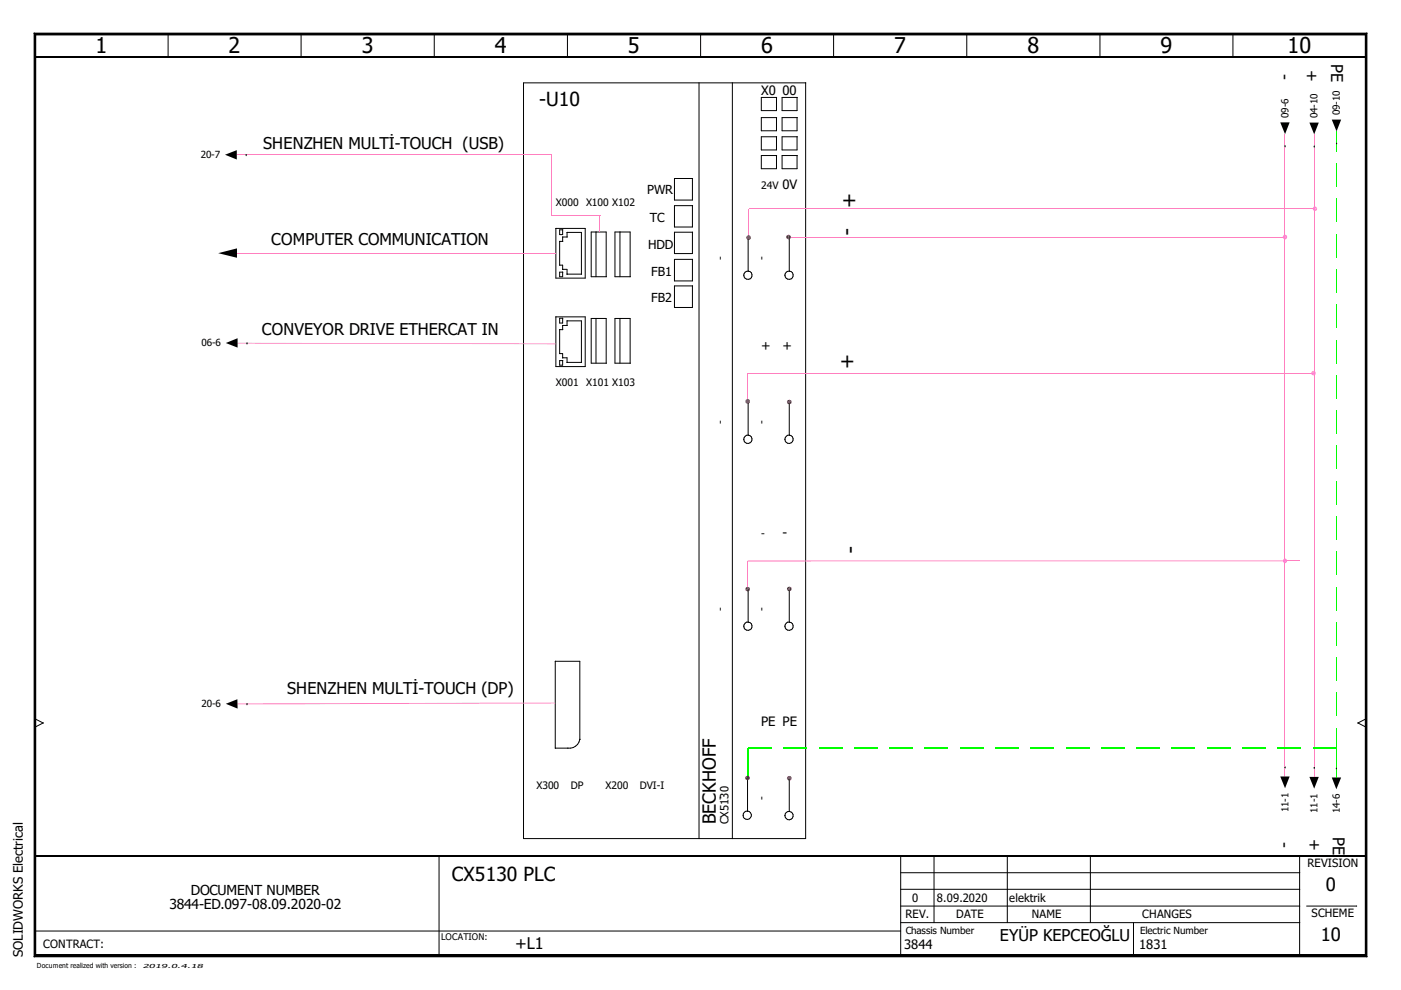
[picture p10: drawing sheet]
<svg xmlns="http://www.w3.org/2000/svg" width="297mm" height="210mm" viewBox="0 0 297 210" stroke-linecap="round" stroke-linejoin="round" font-family="sans-serif">
<path d="M0 0h297v209.9h-297z" fill="none" stroke="#fff" stroke-width=".21"/>
<g fill="none" stroke="#000" stroke-width=".21">
<path d="M7.2 7l.4 .4zM7.2 7h282.6zM7.2 7v195.9zM7.2 7h282.6v195.9h-282.6zM7.6 7.4h281.9zM7.6 7.4v195.1zM7.6 7.4h281.9v195.1h-281.9zM35.7 7.2l-.1 4.9M63.9 7.2l-.1 4.9M92.1 7.2v4.9M111 17.6h59.9l-.1 160.2h-59.8zM120.4 7.2l-.1 4.9"/>
<path d="M148.2 17.5v160.3M148.6 7.2l-.1 4.9M155.3 17.5v160.3M176.8 7.2l-.1 4.9M205 7.2v4.9M233.3 7.2l-.1 4.9M261.4 7.2v4.9M289.5 7.4v195.1zM289.8 7l-.3 .4zM289.8 7v195.9zM52.2 32.8h.1M146.8 37.8v4.6h-3.8v-4.6h3.9"/>
<path d="M164.6 20.7v2.8h-3.2v-2.8h3.3M164.6 24.9v2.8h-3.2v-2.8h3.3M164.6 29v2.8h-3.2v-2.8h3.3M164.6 33v2.8h-3.2v-2.8h3.3M169 20.7v2.8h-3.2v-2.8h3.2M169 24.9v2.8h-3.2v-2.8h3.2M169 29v2.8h-3.2v-2.8h3.2M169 33v2.8h-3.2v-2.8h3.2M272.5 30.9h.1M278.6 31h.1M283.4 30.4h.1M117.9 48.4h6.2v10.6h-6.2z"/>
<path d="M118.7 48.7h.6v1h-.6zM118.7 57.7h.6v1h-.6zM120.2 50.2v-.9h3.1v8.8h-3.1v-1M120.3 50.2h-1v1h-.6v5h.6v.9h.9M125.3 49.2h3.2l.1 9.5h-3.3zM126.4 49.2v9.5M130.4 49.2h3.2v9.5h-3.2zM131.4 49.2v9.5M146.8 43.6v4.5h-3.8v-4.5h3.9M146.8 49.2v4.6h-3.8v-4.6h3.9M146.8 55v4.6h-3.8v-4.6h3.9M157.7 58.3h.1"/>
<path d="M158.6 57.5h.1M158.6 50.6v6.9M158.7 57.5a.89 .89 0 0 1 .8 .9 .89 .89 0 0 1-1 .9 .89 .89 0 0 1-.8-1M158.7 57.5a.87 .87 0 0 0-1 .8M166.4 58.3h.1M167.3 50.6l.1 6.9M167.4 57.5a.89 .89 0 0 1 .8 .9 .89 .89 0 0 1-1 .9 .89 .89 0 0 1-.8-1M167.4 57.5a.87 .87 0 0 0-1 .8M52.4 72.7h.1M117.9 67.2h6.2v10.5h-6.2zM118.7 67.5h.6v1h-.6zM118.7 76.5h.6v.9h-.6z"/>
<path d="M120.2 69v-1h3.1v8.8h-3.1v-.9h-.9v-.9h-.6v-5.1h.6v-.9h1M125.3 67.5h3.2v9.5h-3.2zM126.4 67.5v9.5M130.4 67.5h3.2v9.5h-3.2zM131.4 67.5v9.5M146.8 60.6v4.6h-3.8v-4.6h3.9M157.7 93.1h.1M158.6 85.4v6.9M158.6 92.3h.1M166.4 93.1h.1M167.3 85.4l.1 6.9M157.7 132.8h.1"/>
<path d="M158.6 125.1v6.8M158.7 131.9a.89 .89 0 0 1 .8 1 .89 .89 0 0 1-1 .8 .89 .89 0 0 1-.8-.9M158.7 131.9a.87 .87 0 0 0-1 .9M166.4 132.8h.1M167.3 125.1v6.8M7.4 152.4l1.7 .9M9.1 153.3l-1.7 .9M9.1 153.3h.1M52.4 149.2h.1M117.7 140.2h5.2v16.6a2.2 2.2 0 0 1-1.9 1.8h-3.3zM122.9 156.8h.1M287.9 153.3l1.8 .9"/>
<path d="M287.9 153.3h.1M289.6 152.4l-1.7 .9M157.6 172.8h.1M158.5 165.1v6.9M166.4 172.9h.1M167.3 165.2l.1 6.8M167.4 172a.89 .89 0 0 1 .8 1 .89 .89 0 0 1-.9 .8 .89 .89 0 0 1-.9-.9M167.4 172a.87 .87 0 0 0-1 .9M272.5 162.6h.1M278.6 162.7h.1M283.3 162.9h.1M7.4 197.4h183.6"/>
<path d="M93.1 181.5v21.2M191 195.6h84.6M191 192.1h84.6M191 188.6h84.6M191 185h84.6M191 181.5v21.2M198.1 181.5l-.1 14.1M213.6 181.5v14.1M231.2 181.5v14.1M240.3 195.6l.1 7.1M275.6 181.5l-.1 21.2M277 192.1h10.7"/>
<path d="M7.2 202.9h282.6zM7.6 202.5l-.4 .4zM7.6 202.5h281.9zM289.5 202.5l.3 .4z"/>
<circle cx="158.6" cy="93.1" r=".88"/>
<circle cx="167.3" cy="93.1" r=".88"/>
<circle cx="167.3" cy="132.8" r=".88"/>
<circle cx="158.4" cy="172.8" r=".88"/>
</g>
<path d="M7.2 7.2h282.6M7.2 202.7h282.6" fill="none" stroke="#000" stroke-width=".38"/>
<g fill="#000">
<path d="M7.2 7l.4 .4zM289.8 7l-.3 .4zM47.7 32.8l2.5-1v2zM271.4 26h2l-.9 2.4zM277.6 26h2l-1 2.5zM282.4 25.4h1.9l-.9 2.5zM46.3 53.7l3.9-1v2zM47.9 72.7l2.5-1v2zM47.9 149.2l2.4-.9 .1 1.9zM271.4 164.6h2l-.9 2.5zM277.6 164.7h2l-1 2.5zM282.4 164.8h1.9l-1 2.5z"/>
<path d="M7.6 202.5l-.4 .4zM289.5 202.5l.3 .4z"/>
</g>
<path d="M7.4 7v195.9M7.4 12.1h282.2M289.6 7v195.9M7.4 181.5h282.2" fill="none" stroke="#000" stroke-width=".34"/>
<g fill="none" stroke="#ff7fbf" stroke-width=".21">
<path d="M50.2 32.8h66.7v12.8M272.4 28.4v136.2M278.6 28.5v136.2M50.2 53.7h67.5M116.8 45.6h10.5M127.2 45.6v3.5M158.7 44.3v6.1M158.9 44.3h119.9M167.2 50.3h105.3M158.5 79.1h120M158.5 79.2v5.9M272.5 118.9l-114 .1v5.9"/>
<path d="M272.5 118.9h3.1"/>
</g>
<g fill="none" stroke="#0f0" stroke-width=".21">
<path d="M283.4 27.9v4.2M283.4 34.6v5M283.4 42.1v5M283.4 49.6v5M283.4 57.1v5M283.4 64.6v5M283.4 72.1v4.9M283.4 79.5v5M283.4 87v5M283.4 94.5v5M283.4 102v5M283.4 109.4v5"/>
<path d="M283.4 116.9v5M283.4 124.4v5M283.4 131.9v5M283.4 139.4v5M283.4 146.9v4.9M283.4 154.3v10.5"/>
</g>
<g fill="none" stroke="#0f0" stroke-width=".25">
<path d="M158.5 158.6v6.5M158.6 158.6h5M166.1 158.6h5M173.6 158.6h5M181.1 158.6h5M188.5 158.6h5M196 158.6h5M203.5 158.6h5M211 158.6h5M218.5 158.6h5M226 158.6h5M233.5 158.6h5"/>
<path d="M241 158.6h4.9M248.4 158.6h5M255.9 158.6h5M263.4 158.6h5M270.9 158.6h5M278.4 158.6h5"/>
</g>
<path d="M50.4 149.2h67.3" fill="none" stroke="#ff7fbf" stroke-width=".38"/>
<path d="M50.3 72.8h67.6" fill="none" stroke="#ff7fbf" stroke-width=".3"/>
<g fill="#ff7fdf">
<path d="M278.8 44.2l.3-.3 .2 .3z"/>
<path d="M278.8 43.7l.3 .2-.3 .3z"/>
<path d="M278.4 43.9l.4-.2v.5z"/>
<path d="M278.4 43.9l.3 .3h-.4z"/>
<path d="M278.3 44.2l.5 .1-.4 .3z"/>
<path d="M278.8 44.3v.4l-.4-.1z"/>
<path d="M278.8 44.3l.3 .3-.3 .1z"/>
<path d="M278.8 44.3l.5-.1-.2 .4z"/>
<path d="M278.5 79.1l.3-.3 .2 .3z"/>
<path d="M278.5 78.6l.3 .2-.3 .3z"/>
<path d="M278.1 78.8l.4-.2v.5z"/>
<path d="M278.1 78.8l.3 .3h-.4z"/>
<path d="M278 79.1l.4 .1-.3 .3z"/>
<path d="M278.4 79.2l.1 .4-.4-.1z"/>
<path d="M278.5 79.2l.3 .3-.3 .1z"/>
<path d="M278.5 79.1h.5l-.2 .4z"/>
<path d="M272.5 118.9l.3-.3 .1 .3z"/>
<path d="M272.5 118.4l.3 .2-.3 .3z"/>
<path d="M272.1 118.6l.4-.2v.5z"/>
<path d="M272.1 118.6l.3 .3h-.5z"/>
<path d="M271.9 118.9l.5 .1-.3 .3z"/>
<path d="M272.1 119.3l.4-.3v.4z"/>
<path d="M272.5 119l.3 .3-.3 .1z"/>
<path d="M272.5 119l.4-.1-.1 .4z"/>
<path d="M272.5 50.2l.3-.3 .1 .3z"/>
<path d="M272.5 49.7l.3 .2-.3 .3z"/>
<path d="M272.1 49.9l.4-.2v.5z"/>
<path d="M272.1 49.9l.3 .3h-.5z"/>
<path d="M271.9 50.2l.5 .1-.3 .3z"/>
<path d="M272.4 50.3l.1 .5-.4-.2z"/>
<path d="M272.5 50.3l.3 .3-.3 .2z"/>
<path d="M272.5 50.3l.4-.1-.1 .4z"/>
</g>
<g fill="#a50000">
<path d="M167.4 124.8l.3-.3 .1 .4z"/>
<path d="M167.3 124.4l.4 .1-.3 .3z"/>
<path d="M167 124.5l.3-.1v.4z"/>
<path d="M167 124.5l.3 .4h-.5z"/>
<path d="M166.8 124.9h.5l-.3 .3z"/>
<path d="M167.3 124.9v.4l-.3-.1z"/>
<path d="M167.3 124.9l.4 .3-.4 .1z"/>
<path d="M167.4 124.9h.4l-.1 .3z"/>
<path d="M167.4 85.2l.3-.3 .1 .3z"/>
<path d="M167.3 84.8l.4 .1-.3 .3z"/>
<path d="M167 84.9l.3-.1v.4z"/>
<path d="M167 84.9l.3 .3h-.5z"/>
<path d="M166.8 85.2l.5 .1-.3 .3z"/>
<path d="M167.3 85.3v.4l-.3-.1z"/>
<path d="M167.3 85.3l.4 .3-.4 .1z"/>
<path d="M167.4 85.2h.4l-.1 .4z"/>
<path d="M167.4 165l.3-.3 .1 .3z"/>
<path d="M167.3 164.5l.4 .2-.3 .3z"/>
<path d="M167 164.7l.3-.2v.5z"/>
<path d="M167 164.7l.3 .3h-.5z"/>
<path d="M166.8 165l.5 .1-.3 .3z"/>
<path d="M167.3 165.1v.4l-.3-.1z"/>
<path d="M167.3 165.1l.4 .3-.4 .1z"/>
<path d="M167.4 165h.4l-.1 .4z"/>
<path d="M167.2 50.2l.4-.3 .1 .3z"/>
<path d="M167.2 49.7l.4 .2-.4 .3z"/>
<path d="M166.8 49.9l.4-.2v.5z"/>
<path d="M166.8 49.9l.3 .3h-.4z"/>
<path d="M166.7 50.2l.5 .1-.4 .3z"/>
<path d="M167.2 50.3v.5l-.4-.2z"/>
<path d="M167.2 50.3l.4 .3-.4 .2z"/>
<path d="M167.3 50.2h.4l-.1 .4z"/>
<path d="M158.7 50.3l.4-.3 .1 .4z"/>
<path d="M158.7 49.9l.4 .1-.4 .3z"/>
<path d="M158.4 50l.3-.1v.4z"/>
<path d="M158.4 50l.3 .4h-.5z"/>
<path d="M158.2 50.4h.5l-.3 .3z"/>
<path d="M158.7 50.4v.5l-.3-.2z"/>
<path d="M158.7 50.4l.4 .3-.4 .2z"/>
<path d="M158.7 50.4h.5l-.1 .3z"/>
<path d="M158.5 124.9l.4-.4 .1 .4z"/>
<path d="M158.5 124.4l.4 .1-.4 .4z"/>
<path d="M158.2 124.5l.3-.1v.5z"/>
<path d="M158.2 124.5l.3 .4h-.5z"/>
<path d="M158 124.9l.5 .1-.3 .3z"/>
<path d="M158.2 125.3l.3-.3v.4z"/>
<path d="M158.5 125l.4 .3-.4 .1z"/>
<path d="M158.5 125l.5-.1-.1 .4z"/>
<path d="M158.9 84.8l.1 .3h-.4z"/>
<path d="M158.5 84.6l.4 .2-.4 .3z"/>
<path d="M158.2 84.8l.3-.2v.4z"/>
<path d="M158.2 84.8l.3 .3h-.5z"/>
<path d="M158 85.1h.5l-.3 .4z"/>
<path d="M158.5 85.1v.5l-.3-.1z"/>
<path d="M158.5 85.1l.4 .4-.4 .1z"/>
<path d="M158.5 85.1h.5l-.1 .4z"/>
<path d="M158.8 164.6l.2 .3h-.5z"/>
<path d="M158.5 164.5l.3 .1-.3 .3z"/>
<path d="M158.2 164.6l.3-.1v.4z"/>
<path d="M158.2 164.6l.3 .3h-.5z"/>
<path d="M158 164.9l.5 .1-.3 .3z"/>
<path d="M158.5 165v.4l-.3-.1z"/>
<path d="M158.5 165l.3 .3-.3 .1z"/>
<path d="M158.5 164.9h.5l-.2 .4z"/>
</g>
<g font-size="4.6">
<text x="20.2" y="11.3">1</text>
<text x="48.5" y="11.3">2</text>
<text x="76.7" y="11.3">3</text>
<text x="104.9" y="11.3">4</text>
<text x="133.1" y="11.3">5</text>
<text x="161.4" y="11.3">6</text>
<text x="189.6" y="11.3">7</text>
<text x="217.8" y="11.3">8</text>
<text x="246" y="11.3">9</text>
<text x="273" y="11.3">10</text>
</g>
<g font-size="4.3">
<text x="178.7" y="40.9" transform="rotate(90 178.7 40.9)">+</text>
<text x="178.3" y="48.3" transform="rotate(90 178.3 48.3)">-</text>
<text x="178.3" y="75.1" transform="rotate(90 178.3 75.1)">+</text>
<text x="179" y="115.9" transform="rotate(90 179 115.9)">-</text>
</g>
<g font-size="4.1">
<text x="114.3" y="22.4">-U10</text>
<text x="95.8" y="186.7">CX5130 PLC</text>
</g>
<g font-size="3.9">
<text x="281.1" y="188.8">0</text>
<text x="280" y="199.5">10</text>
</g>
<text font-size="3.8" x="151.8" y="174.8" transform="rotate(-90 151.8 174.8)">BECKHOFF</text>
<g font-size="3.4">
<text x="271.3" y="15.8" transform="rotate(90 271.3 15.8)">-</text>
<text x="277" y="14.9" transform="rotate(90 277 14.9)">+</text>
<text x="282.2" y="13.5" transform="rotate(90 282.2 13.5)">PE</text>
<text x="55.8" y="31.5">SHENZHEN MULTİ-TOUCH (USB)</text>
<text x="57.5" y="51.9">COMPUTER COMMUNICATION</text>
<text x="55.5" y="71.1">CONVEYOR DRIVE ETHERCAT IN</text>
<text x="60.9" y="147.1">SHENZHEN MULTİ-TOUCH (DP)</text>
<text x="271.2" y="178.6" transform="rotate(90 271.2 178.6)">-</text>
<text x="277.6" y="177.9" transform="rotate(90 277.6 177.9)">+</text>
<text x="282.6" y="177.4" transform="rotate(90 282.6 177.4)">PE</text>
<text x="109.3" y="201.1">+L1</text>
<text x="212" y="199.4">EYÜP KEPCEOĞLU</text>
</g>
<g font-size="2.9">
<text x="40.5" y="189.8">DOCUMENT NUMBER</text>
<text x="35.9" y="192.7">3844-ED.097-08.09.2020-02</text>
</g>
<g font-size="2.7">
<text x="161.4" y="20.1">X0 00</text>
<text x="165.9" y="40.1">0V</text>
<text x="161.4" y="74.2">+</text>
<text x="165.9" y="74.2">+</text>
<text x="165.9" y="113.9">-</text>
<text x="161.4" y="154">PE PE</text>
<text x="4.8" y="202.9" transform="rotate(-90 4.8 202.9)">SOLIDWORKS Electrical</text>
<text x="191.7" y="201.1">3844</text>
<text x="241.5" y="201.3">1831</text>
</g>
<g font-size="2.6">
<text x="137.2" y="41.1">PWR</text>
<text x="137.7" y="47">TC</text>
<text x="137.4" y="52.7">HDD</text>
<text x="138.1" y="58.4">FB1</text>
<text x="138.1" y="64.1">FB2</text>
</g>
<g font-size="2.4">
<text x="154.4" y="174.8" transform="rotate(-90 154.4 174.8)">CX5130</text>
<text x="277.2" y="183.9">REVISION</text>
<text x="193.4" y="191.3">0</text>
<text x="198.6" y="191.3">8.09.2020</text>
<text x="214" y="191.3">elektrik</text>
<text x="192" y="194.7">REV.</text>
<text x="202.7" y="194.7">DATE</text>
<text x="218.8" y="194.7">NAME</text>
<text x="242.2" y="194.7">CHANGES</text>
<text x="278.1" y="194.4">SCHEME</text>
<text x="9.1" y="200.9">CONTRACT:</text>
</g>
<g font-size="2.2">
<text x="161.4" y="40.1">24V</text>
<text x="117.9" y="43.6">X000</text>
<text x="124.2" y="43.6">X100 X102</text>
<text x="153.5" y="55.1" transform="rotate(-90 153.5 55.1)">-</text>
<text x="162.2" y="55.1" transform="rotate(-90 162.2 55.1)">-</text>
<text x="117.9" y="81.9">X001</text>
<text x="124.3" y="81.9">X101 X103</text>
<text x="153.5" y="89.9" transform="rotate(-90 153.5 89.9)">-</text>
<text x="162.2" y="89.9" transform="rotate(-90 162.2 89.9)">-</text>
<text x="161.4" y="113.9">-</text>
<text x="153.5" y="129.5" transform="rotate(-90 153.5 129.5)">-</text>
<text x="162.2" y="129.5" transform="rotate(-90 162.2 129.5)">-</text>
<text x="113.7" y="167.3">X300</text>
<text x="121" y="167.3">DP</text>
<text x="128.4" y="167.3">X200</text>
<text x="135.6" y="167.3">DVI-I</text>
<text x="153.4" y="169.6" transform="rotate(-90 153.4 169.6)">-</text>
<text x="162.2" y="169.7" transform="rotate(-90 162.2 169.7)">-</text>
</g>
<g font-size="2.1">
<text x="273.2" y="25" transform="rotate(-90 273.2 25)">09-6</text>
<text x="279.4" y="25" transform="rotate(-90 279.4 25)">04-10</text>
<text x="284.1" y="24.4" transform="rotate(-90 284.1 24.4)">09-10</text>
<text x="42.6" y="33.6">20-7</text>
<text x="42.8" y="73.4">06-6</text>
<text x="42.8" y="150">20-6</text>
<text x="273.2" y="172.3" transform="rotate(-90 273.2 172.3)">11-1</text>
<text x="279.4" y="172.3" transform="rotate(-90 279.4 172.3)">11-1</text>
<text x="284.1" y="172.5" transform="rotate(-90 284.1 172.5)">14-6</text>
<text x="192" y="198">Chassis Number</text>
<text x="241.8" y="198.1">Electric Number</text>
</g>
<text font-size="1.9" x="93.5" y="199.3">LOCATION:</text>
<text font-size="1.5" x="7.8" y="205.3">Document realized with version :</text>
<text font-size="1.2" x="30.3" y="205.2">2019.0.4.18</text>
</svg>
